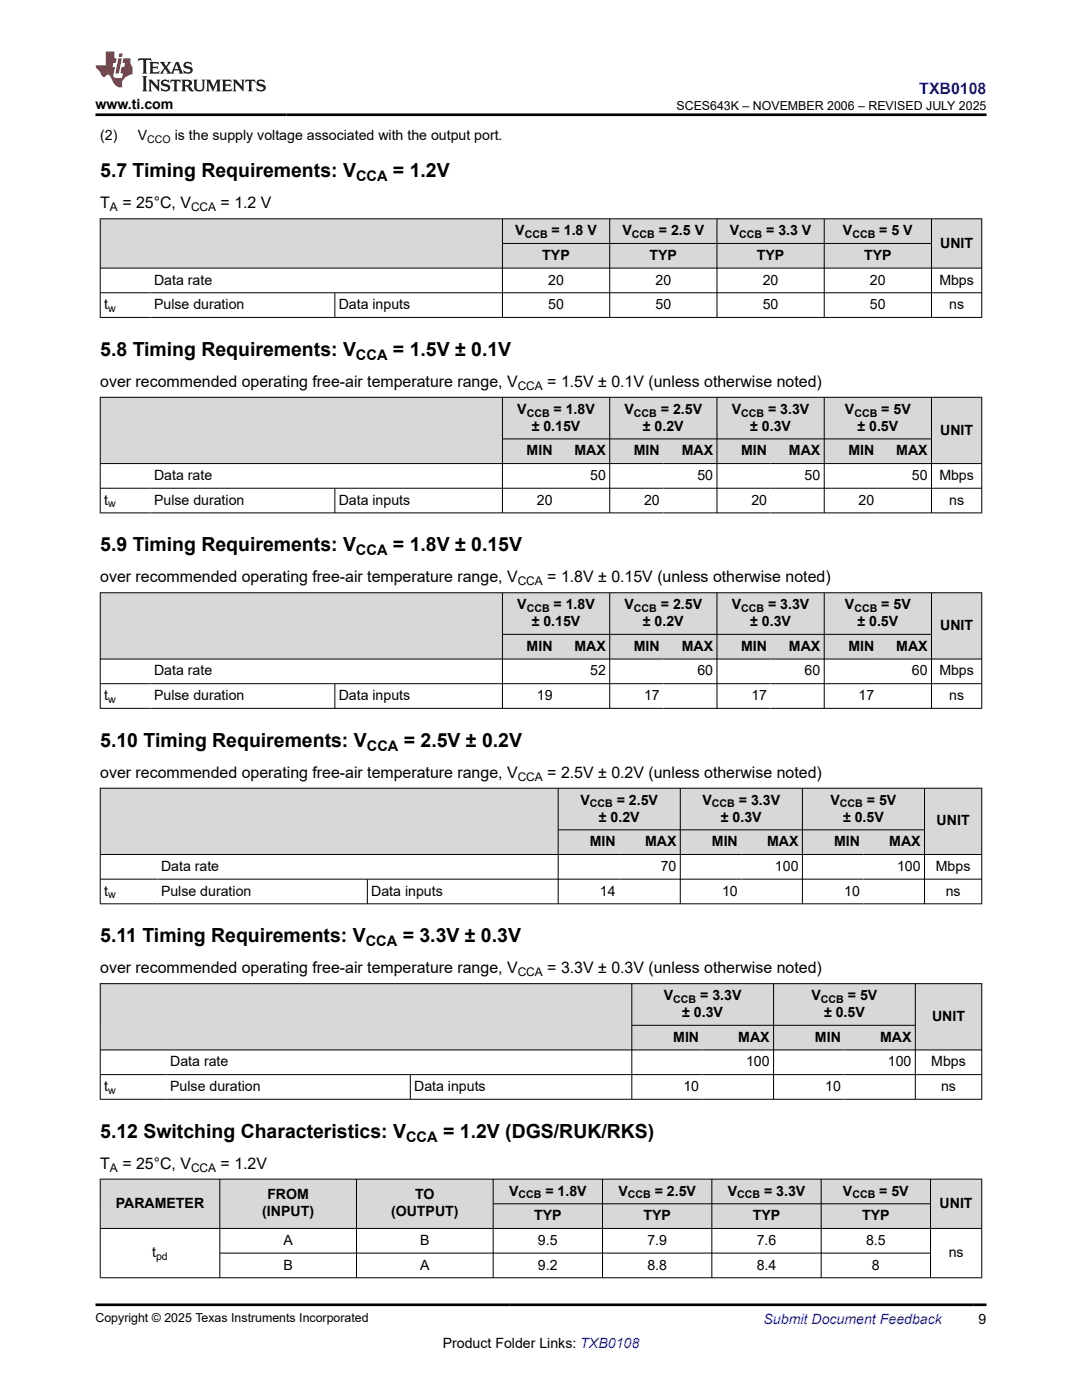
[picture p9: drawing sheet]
<svg xmlns="http://www.w3.org/2000/svg" width="216mm" height="279mm" viewBox="0 0 216 279" stroke-linecap="round" stroke-linejoin="round" font-family="sans-serif">
<g fill="#d8d8d8">
<path d="M20 43.7h175.9v4.9h-175.9z" fill-rule="evenodd"/>
<path d="M20.1 43.7h80.1v9.7h-80.1z" fill-rule="evenodd"/>
<path d="M100.3 43.7h21.3v4.8h-21.3z" fill-rule="evenodd"/>
<path d="M121.7 43.7h21.3v4.8h-21.3z" fill-rule="evenodd"/>
<path d="M143.1 43.7h21.3v4.8h-21.3z" fill-rule="evenodd"/>
<path d="M164.5 43.7h21.3v4.8h-21.3z" fill-rule="evenodd"/>
<path d="M185.9 43.7h9.9v9.7h-9.9z" fill-rule="evenodd"/>
<path d="M100.3 48.6h21.3v4.8h-21.3z" fill-rule="evenodd"/>
<path d="M121.7 48.6h21.3v4.8h-21.3z" fill-rule="evenodd"/>
<path d="M143.1 48.6h21.3v4.8h-21.3z" fill-rule="evenodd"/>
<path d="M164.5 48.6h21.3v4.8h-21.3z" fill-rule="evenodd"/>
</g>
<g fill="none" stroke="#000" stroke-width=".2">
<path d="M19.9 43.7h176.1M19.9 53.5h176.1M19.9 58.4h176.1M20 43.6v19.8M66.8 58.4v5M100.3 43.6v19.8M100.3 48.6h85.6M121.7 43.6v19.8M143.1 43.6v19.8M164.5 43.6v19.8M185.9 43.6v19.8M195.9 43.6v19.8"/>
<path d="M19.9 63.4h176.1"/>
</g>
<g fill="#d8d8d8">
<path d="M20 79.3h175.9v8.3h-175.9z" fill-rule="evenodd"/>
<path d="M20.1 79.3h80.1v13.2h-80.1z" fill-rule="evenodd"/>
<path d="M100.3 79.3h21.3v8.2h-21.3z" fill-rule="evenodd"/>
<path d="M121.7 79.3h21.3v8.2h-21.3z" fill-rule="evenodd"/>
<path d="M143.1 79.3h21.3v8.2h-21.3z" fill-rule="evenodd"/>
<path d="M164.5 79.3h21.3v8.2h-21.3z" fill-rule="evenodd"/>
<path d="M185.9 79.3h9.9v13.2h-9.9z" fill-rule="evenodd"/>
<path d="M100.3 87.7h10.7v4.8h-10.7z" fill-rule="evenodd"/>
<path d="M111 87.7h10.6v4.8h-10.6z" fill-rule="evenodd"/>
<path d="M121.7 87.7h10.7v4.8h-10.7z" fill-rule="evenodd"/>
<path d="M132.4 87.7h10.6v4.8h-10.6z" fill-rule="evenodd"/>
<path d="M143.1 87.7h10.7v4.8h-10.7z" fill-rule="evenodd"/>
<path d="M153.8 87.7h10.6v4.8h-10.6z" fill-rule="evenodd"/>
<path d="M164.5 87.7h10.7v4.8h-10.7z" fill-rule="evenodd"/>
<path d="M175.2 87.7h10.6v4.8h-10.6z" fill-rule="evenodd"/>
</g>
<g fill="none" stroke="#000" stroke-width=".2">
<path d="M19.9 79.3h176.1M20 79.2v23.2M100.3 79.2v23.2M121.7 79.2v23.2M143.1 79.2v23.2M164.5 79.2v23.2M185.9 79.2v23.2M195.9 79.2v23.2M19.9 92.5h176.1M19.9 97.4h176.1M66.8 97.4v5M100.3 87.6h85.6"/>
<path d="M19.9 102.4h176.1"/>
</g>
<g fill="#d8d8d8">
<path d="M20 118.3h175.9v8.3h-175.9z" fill-rule="evenodd"/>
<path d="M20.1 118.4h80.1v13.1h-80.1z" fill-rule="evenodd"/>
<path d="M100.3 118.4h21.3v8.1h-21.3z" fill-rule="evenodd"/>
<path d="M121.7 118.4h21.3v8.1h-21.3z" fill-rule="evenodd"/>
<path d="M143.1 118.4h21.3v8.1h-21.3z" fill-rule="evenodd"/>
<path d="M164.5 118.4h21.3v8.1h-21.3z" fill-rule="evenodd"/>
<path d="M185.9 118.4h9.9v13.1h-9.9z" fill-rule="evenodd"/>
<path d="M100.3 126.7h10.7v4.8h-10.7z" fill-rule="evenodd"/>
<path d="M111 126.7h10.6v4.8h-10.6z" fill-rule="evenodd"/>
<path d="M121.7 126.7h10.7v4.8h-10.7z" fill-rule="evenodd"/>
<path d="M132.4 126.7h10.6v4.8h-10.6z" fill-rule="evenodd"/>
<path d="M143.1 126.7h10.7v4.8h-10.7z" fill-rule="evenodd"/>
<path d="M153.8 126.7h10.6v4.8h-10.6z" fill-rule="evenodd"/>
<path d="M164.5 126.7h10.7v4.8h-10.7z" fill-rule="evenodd"/>
<path d="M175.2 126.7h10.6v4.8h-10.6z" fill-rule="evenodd"/>
</g>
<g fill="none" stroke="#000" stroke-width=".2">
<path d="M19.9 118.3h176.1M20 118.2v23.2M100.3 118.2v23.2M121.7 118.2v23.2M143.1 118.2v23.2M164.5 118.2v23.2M185.9 118.2v23.2M195.9 118.2v23.2M19.9 131.5h176.1M19.9 136.4h176.1M66.8 136.4v5M100.3 126.6h85.6"/>
<path d="M19.9 141.4h176.1"/>
</g>
<g fill="#d8d8d8">
<path d="M20 157.3h175.9v8.3h-175.9z" fill-rule="evenodd"/>
<path d="M20.1 157.4h91.2v13.1h-91.2z" fill-rule="evenodd"/>
<path d="M111.4 157.4h24.3v8.1h-24.3z" fill-rule="evenodd"/>
<path d="M135.8 157.4h24.2v8.1h-24.2z" fill-rule="evenodd"/>
<path d="M160.2 157.4h24.2v8.1h-24.2z" fill-rule="evenodd"/>
<path d="M184.5 157.4h11.3v13.1h-11.3z" fill-rule="evenodd"/>
<path d="M111.4 165.7h12.2v4.8h-12.2z" fill-rule="evenodd"/>
<path d="M123.6 165.7h12.1v4.8h-12.1z" fill-rule="evenodd"/>
<path d="M135.8 165.7h12.1v4.8h-12.1z" fill-rule="evenodd"/>
<path d="M147.9 165.7h12.1v4.8h-12.1z" fill-rule="evenodd"/>
<path d="M160.2 165.7h12.1v4.8h-12.1z" fill-rule="evenodd"/>
<path d="M172.3 165.7h12.1v4.8h-12.1z" fill-rule="evenodd"/>
</g>
<path d="M19.9 157.3h176.1M20 157.2v23.2M111.4 157.2v23.2M135.7 157.2v23.2M160.1 157.2v23.2M184.5 157.2v23.2M195.9 157.2v23.2M19.9 170.5h176.1M19.9 175.5h176.1M73.3 175.5v4.9M111.4 165.6h73.1M19.9 180.4h176.1" fill="none" stroke="#000" stroke-width=".2"/>
<g fill="#d8d8d8">
<path d="M20 196.3h175.9v8.3h-175.9z" fill-rule="evenodd"/>
<path d="M20.1 196.4h105.9v13.1h-105.9z" fill-rule="evenodd"/>
<path d="M126.1 196.4h28.2v8.2h-28.2z" fill-rule="evenodd"/>
<path d="M154.4 196.4h28.2v8.2h-28.2z" fill-rule="evenodd"/>
<path d="M182.7 196.4h13.1v13.1h-13.1z" fill-rule="evenodd"/>
<path d="M126.1 204.7h14.1v4.8h-14.1z" fill-rule="evenodd"/>
<path d="M140.2 204.7h14.1v4.8h-14.1z" fill-rule="evenodd"/>
<path d="M154.4 204.7h14.1v4.8h-14.1z" fill-rule="evenodd"/>
<path d="M168.5 204.7h14.1v4.8h-14.1z" fill-rule="evenodd"/>
</g>
<path d="M19.9 196.3h176.1M20 196.3v23.1M126.1 196.3v23.1M154.4 196.3v23.1M182.6 196.3v23.1M195.9 196.3v23.1M19.9 209.5h176.1M19.9 214.5h176.1M19.9 219.4h176.1M81.9 214.5v4.9M126.1 204.6h56.6" fill="none" stroke="#000" stroke-width=".2"/>
<g fill="#d8d8d8">
<path d="M20 235.3h175.9v4.9h-175.9z" fill-rule="evenodd"/>
<path d="M20.1 235.4h23.7v9.7h-23.7z" fill-rule="evenodd"/>
<path d="M43.9 235.4h27.2v9.7h-27.2z" fill-rule="evenodd"/>
<path d="M71.2 235.4h27.1v9.7h-27.1z" fill-rule="evenodd"/>
<path d="M98.5 235.4h21.7v4.8h-21.7z" fill-rule="evenodd"/>
<path d="M120.3 235.4h21.7v4.8h-21.7z" fill-rule="evenodd"/>
<path d="M142.1 235.4h21.7v4.8h-21.7z" fill-rule="evenodd"/>
<path d="M163.9 235.4h21.7v4.8h-21.7z" fill-rule="evenodd"/>
<path d="M185.7 235.4h10.1v9.7h-10.1z" fill-rule="evenodd"/>
<path d="M98.5 240.3h21.7v4.8h-21.7z" fill-rule="evenodd"/>
<path d="M120.3 240.3h21.7v4.8h-21.7z" fill-rule="evenodd"/>
<path d="M142.1 240.3h21.7v4.8h-21.7z" fill-rule="evenodd"/>
<path d="M163.9 240.3h21.7v4.8h-21.7z" fill-rule="evenodd"/>
</g>
<g fill="none" stroke="#000" stroke-width=".2">
<path d="M19.9 235.3h176.1M20 235.3v19.8M43.9 235.3v19.8M71.1 235.3v19.8M98.4 235.3v19.8M120.2 235.3v19.8M142 235.3v19.8M163.9 235.3v19.8M185.7 235.3v19.8M195.9 235.3v19.8M19.9 245.2h176.1M19.9 255h176.1"/>
<path d="M43.9 250.1h141.8M98.4 240.2h87.3"/>
</g>
<path d="M27.7 11.6l-.2 .6 .5-.2h.6v.1v2.2l-.2 .4h1l-.2-.4v-2.2v-.1h.5l.5 .2-.1-.6zM29.8 12.4l.2 .3v1.6l-.2 .4h1.9l.1-.6a1.08 1.08 0 0 1-1.3 .2v-.7h.6l.4 .2v-.7l-.4 .2h-.6v-.5l.2-.2a1 1 0 0 1 1 .3l-.1-.5zM31.8 12.4l1 1.1-1 1.2h.9l-.2-.2 .4-.8 .5 .8-.2 .2h1.6l-.2-.2 .1-.5h1l.1 .5-.1 .2h.9l-.2-.4-.8-1.9h-.5l-1 2.1-.8-1.1 .9-1h-.8l.2 .2-.5 .6-.3-.6 .1-.2zM35.2 12.8l.4 1h-.8zM36.8 12.5a.65 .65 0 0 0-.2 .7 .65 .65 0 0 0 .6 .5l.7 .1 .1 .3a.79 .79 0 0 1-.7 .4 .79 .79 0 0 1-.7-.5l.1 .7 .2-.1a.93 .93 0 0 0 1.1 0 .93 .93 0 0 0 .4-.9 1.46 1.46 0 0 0-1.2-.6l-.1-.3a1.09 1.09 0 0 1 1.2 .2l-.2-.6-.1 .1-.6-.2zM28.4 15.2l.2 .4v2.2l-.2 .4h1l-.2-.4v-2.2l.2-.4zM29.6 15.9l.2 .4v1.5l-.2 .4h.8l-.3-.4v-1.3l1.7 1.8v-2l.2-.4h-.8l.2 .2 .1 1.1-1.2-1.3zM32.3 16a.65 .65 0 0 0-.2 .8 .65 .65 0 0 0 .7 .4l.6 .2 .1 .2a.79 .79 0 0 1-.7 .4 .79 .79 0 0 1-.7-.5l.1 .7 .2-.1a.93 .93 0 0 0 1.1 .1 .93 .93 0 0 0 .4-1 1.46 1.46 0 0 0-1.2-.5l-.1-.4a1.09 1.09 0 0 1 1.2 .2l-.2-.6-.1 .1-.6-.1zM34.1 15.9l-.1 .6a.63 .63 0 0 1 .7-.3l.1 1.6-.3 .4h1l-.2-.4v-1.6a.66 .66 0 0 1 .8 .3l-.1-.6zM36.2 15.9l.2 .4v1.5l-.2 .4h.9l-.2-.2v-.7h.5l.1 .2a.79 .79 0 0 0 1.2 .6l-1-.9a.61 .61 0 0 0 .6-.6 .61 .61 0 0 0-.5-.7zM36.9 16.2h.2a.47 .47 0 0 1 .5 .1 .47 .47 0 0 1 .1 .5l-.2 .1-.6 .1zM38.5 15.9l.2 .2a2.27 2.27 0 0 0 .4 2 1.04 1.04 0 0 0 1.7-.7v-1.3l.2-.2h-.8l.2 .4v1.1a.6 .6 0 0 1-.6 .6 .6 .6 0 0 1-.6-.6v-1.1l.3-.4zM41.1 15.9l.2 .4v1.5l-.2 .4h.7l-.2-.4v-1.4l.9 1.9 .8-1.9v1.4l-.2 .4h1l-.3-.4v-1.5l.3-.4h-.8l-.7 1.5-.7-1.5zM44.3 15.9l.2 .4v1.5l-.2 .4h1.9l.1-.6a1.09 1.09 0 0 1-1.3 .2v-.7h.6l.4 .2v-.6l-.4 .2h-.6v-.6l.2-.1a1.01 1.01 0 0 1 1 .3l-.1-.6zM46.4 15.9l.3 .4v1.5l-.3 .4h.8l-.2-.4v-1.3l1.6 1.8v-2l.2-.4h-.7l.2 .2v1.1l-1.2-1.3zM49 15.9l-.1 .6a.63 .63 0 0 1 .8-.3v1.6l-.3 .4h1l-.2-.4v-1.6a.66 .66 0 0 1 .8 .3l-.1-.6zM51.4 16a.65 .65 0 0 0-.2 .8 .65 .65 0 0 0 .6 .4l.6 .2 .2 .2a.79 .79 0 0 1-.8 .4 .79 .79 0 0 1-.6-.5l.1 .7 .2-.1a.93 .93 0 0 0 1 .1 .93 .93 0 0 0 .5-1 1.46 1.46 0 0 0-1.3-.5l-.1-.4a1.09 1.09 0 0 1 1.3 .2l-.2-.6-.2 .1-.5-.1z" fill="#231f20"/>
<path d="M21.1 10.3v2.7h-2.1l.1 .4 .9 1a.95 .95 0 0 0 .9 .9 .59 .59 0 0 1 .6-.4 .59 .59 0 0 1 .5 .3l.4 .8a1.59 1.59 0 0 0 2.1 1.4 1.61 1.61 0 0 1 1-2.3l1-.3-.1-1.5a1.59 1.59 0 0 1-.4-1.7h-1.4l-.2 .9h.5l-.1 .9h-.5l-.2 .9v.3l.4 .1-.2 .9h-.6a.73 .73 0 0 1-1.1-.7l.3-1.5h-.5l.2-.9h.5l.2-.9h-.5v-1.3zM23.6 11.6l-.6 3.1h.7l.6-3.1zM23.8 10.7l-.1 .6h.7l.1-.6z" fill="#ed1c24"/>
<path d="M19 22.9h177.8M19 260.4h177.8" fill="none" stroke="#000" stroke-width=".53"/>
<g font-size="3.9">
<text x="20" y="35.4">5.7 Timing Requirements: V</text>
<text x="78.4" y="35.4">= 1.2V</text>
<text x="20" y="71">5.8 Timing Requirements: V</text>
<text x="78.4" y="71">= 1.5V ± 0.1V</text>
<text x="20" y="110">5.9 Timing Requirements: V</text>
<text x="78.4" y="110">= 1.8V ± 0.15V</text>
<text x="20" y="149">5.10 Timing Requirements: V</text>
<text x="80.6" y="149">= 2.5V ± 0.2V</text>
<text x="20" y="188.1">5.11 Timing Requirements: V</text>
<text x="80.4" y="188.1">= 3.3V ± 0.3V</text>
<text x="20" y="227.1">5.12 Switching Characteristics: V</text>
<text x="88.4" y="227.1">= 1.2V (DGS/RUK/RKS)</text>
</g>
<text font-size="3.2" fill="#00f" x="183.4" y="18.7">TXB0108</text>
<g font-size="3.2">
<text x="20" y="41.6">T</text>
<text x="24.4" y="41.6">= 25°C, V</text>
<text x="44" y="41.6">= 1.2 V</text>
<text x="20" y="77.2">over recommended operating free-air temperature range, V</text>
<text x="109.2" y="77.2">= 1.5V ± 0.1V (unless otherwise noted)</text>
<text x="20" y="116.2">over recommended operating free-air temperature range, V</text>
<text x="109.2" y="116.2">= 1.8V ± 0.15V (unless otherwise noted)</text>
<text x="20" y="155.2">over recommended operating free-air temperature range, V</text>
<text x="109.2" y="155.2">= 2.5V ± 0.2V (unless otherwise noted)</text>
<text x="20" y="194.2">over recommended operating free-air temperature range, V</text>
<text x="109.2" y="194.2">= 3.3V ± 0.3V (unless otherwise noted)</text>
<text x="20" y="233.2">T</text>
<text x="24.4" y="233.2">= 25°C, V</text>
<text x="44" y="233.2">= 1.2V</text>
</g>
<g font-size="2.9">
<text x="71" y="36.2">CCA</text>
<text x="71" y="71.8">CCA</text>
<text x="71" y="110.8">CCA</text>
<text x="73.2" y="149.8">CCA</text>
<text x="73" y="188.8">CCA</text>
<text x="81" y="227.8">CCA</text>
</g>
<g font-size="2.8">
<text x="19" y="21.8">www.ti.com</text>
<text x="20" y="27.9">(2)</text>
<text x="27.5" y="27.9">V</text>
<text x="34.9" y="27.9">is the supply voltage associated with the output port.</text>
<text x="102.8" y="46.9">V</text>
<text x="110.1" y="46.9">= 1.8 V</text>
<text x="124.2" y="46.9">V</text>
<text x="131.5" y="46.9">= 2.5 V</text>
<text x="145.6" y="46.9">V</text>
<text x="152.9" y="46.9">= 3.3 V</text>
<text x="168.2" y="46.9">V</text>
<text x="175.5" y="46.9">= 5 V</text>
<text x="108.2" y="51.9">TYP</text>
<text x="129.6" y="51.9">TYP</text>
<text x="151" y="51.9">TYP</text>
<text x="172.4" y="51.9">TYP</text>
<text x="187.6" y="49.4">UNIT</text>
<text x="30.7" y="56.8">Data rate</text>
<text x="109.4" y="56.8">20</text>
<text x="130.8" y="56.8">20</text>
<text x="152.2" y="56.8">20</text>
<text x="173.6" y="56.8">20</text>
<text x="187.4" y="56.8">Mbps</text>
<text x="20.8" y="61.7">t</text>
<text x="30.7" y="61.7">Pulse duration</text>
<text x="67.6" y="61.7">Data inputs</text>
<text x="109.4" y="61.7">50</text>
<text x="130.8" y="61.7">50</text>
<text x="152.2" y="61.7">50</text>
<text x="173.6" y="61.7">50</text>
<text x="189.4" y="61.7">ns</text>
<text x="103.2" y="82.6">V</text>
<text x="110.5" y="82.6">= 1.8V</text>
<text x="124.6" y="82.6">V</text>
<text x="131.9" y="82.6">= 2.5V</text>
<text x="146" y="82.6">V</text>
<text x="153.3" y="82.6">= 3.3V</text>
<text x="168.6" y="82.6">V</text>
<text x="175.8" y="82.6">= 5V</text>
<text x="106.1" y="85.9">± 0.15V</text>
<text x="128.3" y="85.9">± 0.2V</text>
<text x="149.7" y="85.9">± 0.3V</text>
<text x="171.1" y="85.9">± 0.5V</text>
<text x="187.6" y="86.7">UNIT</text>
<text x="30.7" y="95.8">Data rate</text>
<text x="105.1" y="90.9">MIN</text>
<text x="114.6" y="90.9">MAX</text>
<text x="117.8" y="95.8">50</text>
<text x="126.5" y="90.9">MIN</text>
<text x="136" y="90.9">MAX</text>
<text x="139.2" y="95.8">50</text>
<text x="147.9" y="90.9">MIN</text>
<text x="157.4" y="90.9">MAX</text>
<text x="160.6" y="95.8">50</text>
<text x="169.3" y="90.9">MIN</text>
<text x="178.8" y="90.9">MAX</text>
<text x="182" y="95.8">50</text>
<text x="187.4" y="95.8">Mbps</text>
<text x="20.8" y="100.7">t</text>
<text x="30.7" y="100.7">Pulse duration</text>
<text x="67.6" y="100.7">Data inputs</text>
<text x="107.1" y="100.7">20</text>
<text x="128.5" y="100.7">20</text>
<text x="149.9" y="100.7">20</text>
<text x="171.3" y="100.7">20</text>
<text x="189.4" y="100.7">ns</text>
<text x="103.2" y="121.6">V</text>
<text x="106.1" y="125">± 0.15V</text>
<text x="110.5" y="121.6">= 1.8V</text>
<text x="124.6" y="121.6">V</text>
<text x="128.3" y="125">± 0.2V</text>
<text x="131.9" y="121.6">= 2.5V</text>
<text x="146" y="121.6">V</text>
<text x="149.7" y="125">± 0.3V</text>
<text x="153.3" y="121.6">= 3.3V</text>
<text x="168.6" y="121.6">V</text>
<text x="171.1" y="125">± 0.5V</text>
<text x="175.8" y="121.6">= 5V</text>
<text x="187.6" y="125.7">UNIT</text>
<text x="105.1" y="129.9">MIN</text>
<text x="114.6" y="129.9">MAX</text>
<text x="126.5" y="129.9">MIN</text>
<text x="136" y="129.9">MAX</text>
<text x="147.9" y="129.9">MIN</text>
<text x="157.4" y="129.9">MAX</text>
<text x="169.3" y="129.9">MIN</text>
<text x="178.8" y="129.9">MAX</text>
<text x="30.7" y="134.8">Data rate</text>
<text x="117.8" y="134.8">52</text>
<text x="139.2" y="134.8">60</text>
<text x="160.6" y="134.8">60</text>
<text x="182" y="134.8">60</text>
<text x="187.4" y="134.8">Mbps</text>
<text x="20.8" y="139.7">t</text>
<text x="30.7" y="139.7">Pulse duration</text>
<text x="67.6" y="139.7">Data inputs</text>
<text x="107.1" y="139.7">19</text>
<text x="128.5" y="139.7">17</text>
<text x="149.9" y="139.7">17</text>
<text x="171.3" y="139.7">17</text>
<text x="189.4" y="139.7">ns</text>
<text x="115.8" y="160.6">V</text>
<text x="123.1" y="160.6">= 2.5V</text>
<text x="140.2" y="160.6">V</text>
<text x="147.4" y="160.6">= 3.3V</text>
<text x="165.7" y="160.6">V</text>
<text x="173" y="160.6">= 5V</text>
<text x="119.5" y="164">± 0.2V</text>
<text x="143.9" y="164">± 0.3V</text>
<text x="168.2" y="164">± 0.5V</text>
<text x="186.9" y="164.7">UNIT</text>
<text x="32.1" y="173.8">Data rate</text>
<text x="117.7" y="168.9">MIN</text>
<text x="128.7" y="168.9">MAX</text>
<text x="131.8" y="173.8">70</text>
<text x="142" y="168.9">MIN</text>
<text x="153.1" y="168.9">MAX</text>
<text x="154.6" y="173.8">100</text>
<text x="166.4" y="168.9">MIN</text>
<text x="177.4" y="168.9">MAX</text>
<text x="179" y="173.8">100</text>
<text x="186.7" y="173.8">Mbps</text>
<text x="20.8" y="178.7">t</text>
<text x="32.1" y="178.7">Pulse duration</text>
<text x="74.1" y="178.7">Data inputs</text>
<text x="119.7" y="178.7">14</text>
<text x="144.1" y="178.7">10</text>
<text x="168.4" y="178.7">10</text>
<text x="188.7" y="178.7">ns</text>
<text x="132.5" y="199.6">V</text>
<text x="136.1" y="203">± 0.3V</text>
<text x="139.7" y="199.6">= 3.3V</text>
<text x="161.9" y="199.6">V</text>
<text x="164.4" y="203">± 0.5V</text>
<text x="169.2" y="199.6">= 5V</text>
<text x="186" y="203.7">UNIT</text>
<text x="134.3" y="207.9">MIN</text>
<text x="147.3" y="207.9">MAX</text>
<text x="162.6" y="207.9">MIN</text>
<text x="175.6" y="207.9">MAX</text>
<text x="34" y="212.8">Data rate</text>
<text x="148.9" y="212.8">100</text>
<text x="177.2" y="212.8">100</text>
<text x="185.8" y="212.8">Mbps</text>
<text x="20.8" y="217.7">t</text>
<text x="34" y="217.7">Pulse duration</text>
<text x="82.6" y="217.7">Data inputs</text>
<text x="136.4" y="217.7">10</text>
<text x="164.7" y="217.7">10</text>
<text x="187.8" y="217.7">ns</text>
<text x="53.3" y="239.4">FROM</text>
<text x="82.8" y="239.4">TO</text>
<text x="101.6" y="238.6">V</text>
<text x="108.8" y="238.6">= 1.8V</text>
<text x="123.4" y="238.6">V</text>
<text x="130.6" y="238.6">= 2.5V</text>
<text x="145.2" y="238.6">V</text>
<text x="152.5" y="238.6">= 3.3V</text>
<text x="168.2" y="238.6">V</text>
<text x="175.4" y="238.6">= 5V</text>
<text x="23.1" y="241.1">PARAMETER</text>
<text x="52.3" y="242.7">(INPUT)</text>
<text x="78" y="242.7">(OUTPUT)</text>
<text x="106.6" y="243.5">TYP</text>
<text x="128.4" y="243.5">TYP</text>
<text x="150.2" y="243.5">TYP</text>
<text x="172" y="243.5">TYP</text>
<text x="187.5" y="241.1">UNIT</text>
<text x="30.4" y="250.9">t</text>
<text x="56.6" y="248.4">A</text>
<text x="83.8" y="248.4">B</text>
<text x="107.4" y="248.4">9.5</text>
<text x="129.2" y="248.4">7.9</text>
<text x="151" y="248.4">7.6</text>
<text x="172.8" y="248.4">8.5</text>
<text x="189.3" y="250.9">ns</text>
<text x="56.6" y="253.4">B</text>
<text x="83.8" y="253.4">A</text>
<text x="107.4" y="253.4">9.2</text>
<text x="129.2" y="253.4">8.8</text>
<text x="151" y="253.4">8.4</text>
<text x="174" y="253.4">8</text>
<text x="88.3" y="269">Product Folder Links: TXB0108</text>
<text x="195.3" y="264.2">9</text>
</g>
<text font-size="2.8" fill="#00f" x="152.4" y="264.2">Submit Document Feedback</text>
<g font-size="2.5">
<text x="135" y="21.9">SCES643K – NOVEMBER 2006 – REVISED JULY 2025</text>
<text x="19" y="263.9">Copyright © 2025 Texas Instruments Incorporated</text>
</g>
<g font-size="2.4">
<text x="21.9" y="42.2">A</text>
<text x="38.1" y="42.2">CCA</text>
<text x="103.3" y="77.8">CCA</text>
<text x="103.3" y="116.8">CCA</text>
<text x="103.3" y="155.8">CCA</text>
<text x="103.3" y="194.8">CCA</text>
<text x="21.9" y="233.8">A</text>
<text x="38.1" y="233.8">CCA</text>
</g>
<g font-size="2.1">
<text x="29.4" y="28.5">CCO</text>
<text x="104.7" y="47.5">CCB</text>
<text x="126.1" y="47.5">CCB</text>
<text x="147.5" y="47.5">CCB</text>
<text x="170.1" y="47.5">CCB</text>
<text x="21.6" y="62.3">w</text>
<text x="105.1" y="83.1">CCB</text>
<text x="126.5" y="83.1">CCB</text>
<text x="147.9" y="83.1">CCB</text>
<text x="170.5" y="83.1">CCB</text>
<text x="21.6" y="101.3">w</text>
<text x="105.1" y="122.1">CCB</text>
<text x="126.5" y="122.1">CCB</text>
<text x="147.9" y="122.1">CCB</text>
<text x="170.5" y="122.1">CCB</text>
<text x="21.6" y="140.3">w</text>
<text x="117.7" y="161.1">CCB</text>
<text x="142.1" y="161.1">CCB</text>
<text x="167.6" y="161.1">CCB</text>
<text x="21.6" y="179.3">w</text>
<text x="134.4" y="200.2">CCB</text>
<text x="163.8" y="200.2">CCB</text>
<text x="21.6" y="218.3">w</text>
<text x="103.5" y="239.2">CCB</text>
<text x="125.3" y="239.2">CCB</text>
<text x="147.1" y="239.2">CCB</text>
<text x="170.1" y="239.2">CCB</text>
<text x="31.1" y="251.5">pd</text>
</g>
</svg>
